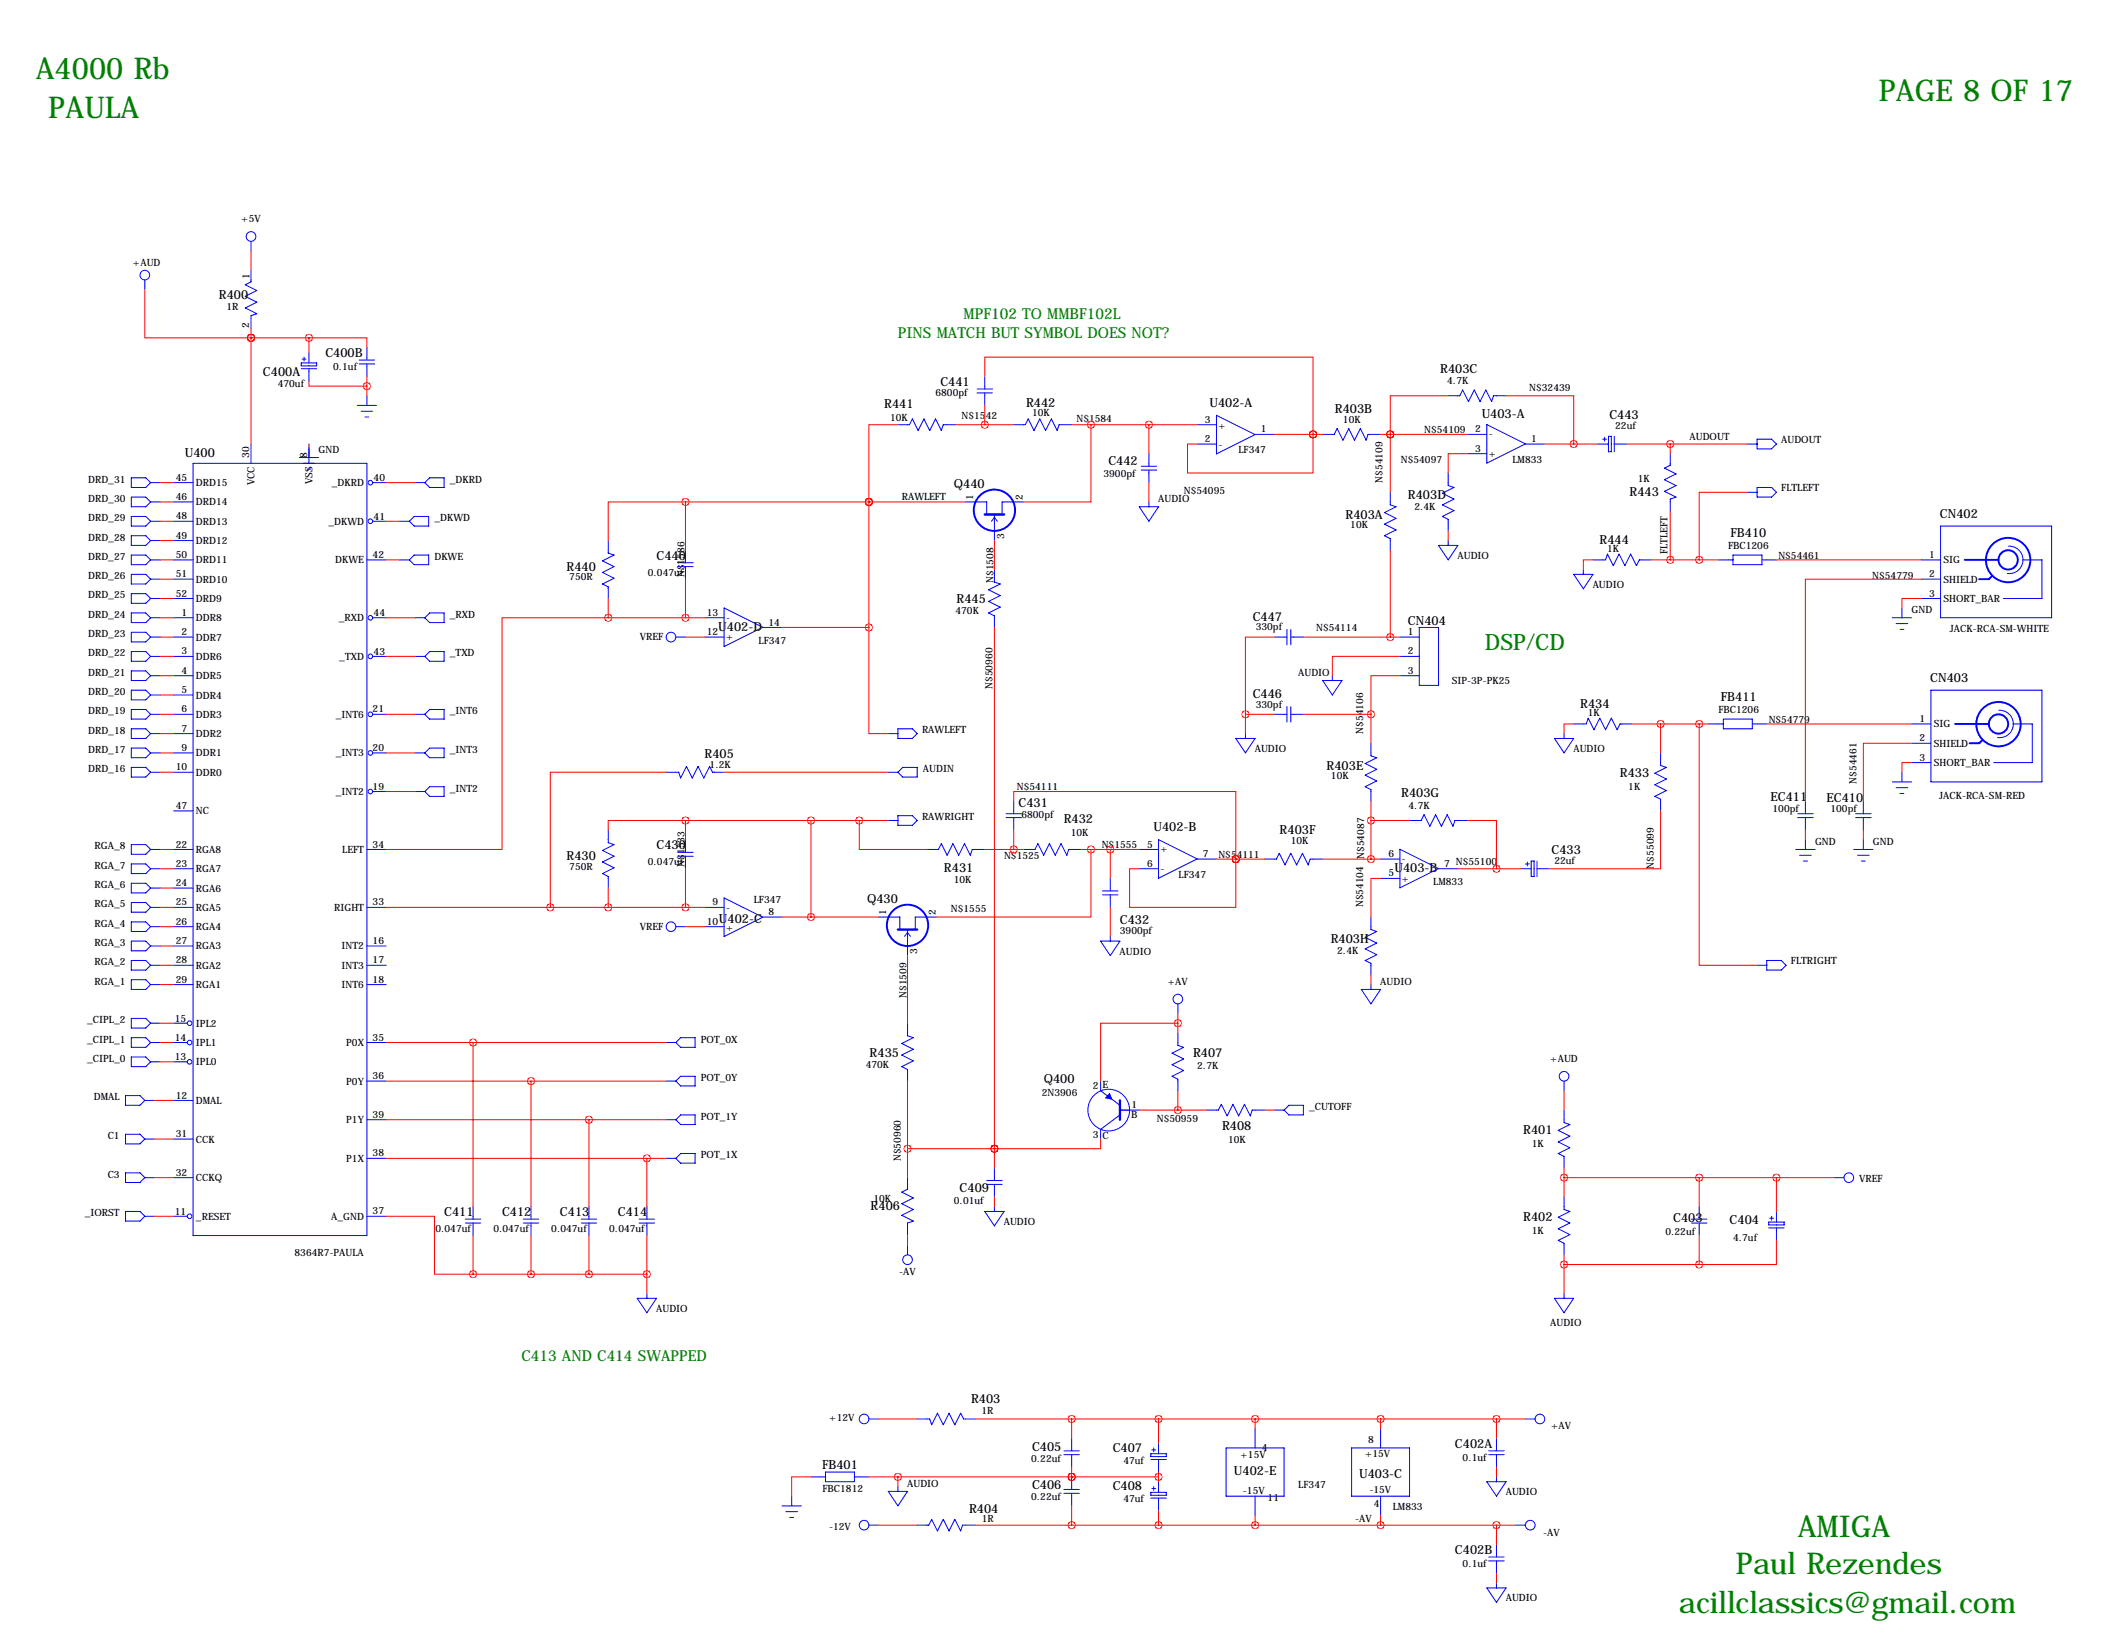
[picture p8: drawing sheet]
<svg xmlns="http://www.w3.org/2000/svg" width="559mm" height="432mm" viewBox="0 0 559 432" stroke-linecap="round" stroke-linejoin="round" font-family="sans-serif">
<g fill="none" stroke="#00f" stroke-width=".26">
<path d="M38.1 73.7v2.5M66 63.5v2.5M66 71.1v3.1l-1.5 .7 3.1 1.6-3.1 1.5 3.1 1.5-3.1 1.5 3.1 1.6-1.6 .5v3.3M79.2 97h4.1M79.2 95.5h4.1v.8h-4.1zM79.5 94.5h1M80 94v1M81.3 92.7v2.8M81.3 97v3.3M94.5 94.7h4.1M94.5 95.8h4.1M96.5 91.4v3.3"/>
<path d="M96.5 95.8v3.3M259.1 99.1v3.3M66 116.8v5.1M81.3 116.8v5.1M94 106.7h5.1M95 108.2h3M96 109.7h1M96.5 104.1v2.6M236.2 111.8h3.1l.7-1.6 1.6 3.1 1.5-3.1 1.5 3.1 1.5-3.1 1.5 3.1 .6-1.5h3.3M257 102.4h4.1M257 103.4h4.1M259.1 103.4v3.3"/>
<path d="M266.7 111.8h3l.8-1.6 1.5 3.1 1.6-3.1 1.5 3.1 1.5-3.1 1.5 3.1 .5-1.5h3.3M302.3 119.4v3.3M315 116.8h5M315 111.8h5M320 109.3l10.2 5.1-10.2 5zM330.2 114.3h5.1M348 114.3h3l.8-1.5 1.5 3 1.5-3 1.6 3 1.5-3 1.5 3 .5-1.5h3.3M381 104.1h3l.8-1.5 1.5 3.1 1.6-3.1 1.5 3.1 1.5-3.1 1.5 3.1 .5-1.6h3.3M386.1 114.3h5.1M386.1 119.4h5.1M391.2 111.7l10.1 5.1-10.1 5.1zM401.3 116.8h5.1"/>
<path d="M420.4 116.8h2.8M421.6 115.6h1.1M422.1 115.1v1M423.2 114.8h.7v4.1h-.7zM424.7 116.8h3.3M424.7 114.8v4.1M439.4 119.4v3l-1.5 .8 3 1.5-3 1.5 3 1.6-3 1.5 3 1.5-1.5 .5v3.3M459.7 116.8h2.6M462.3 115.6h3.8l1.3 1.2-1.3 1.3h-3.8zM34.5 135.9h3.9l1.2 1.3-1.2 1.2h-3.9zM34.5 125.7h3.9l1.2 1.3-1.2 1.3h-3.9zM34.5 130.8h3.9l1.2 1.3-1.2 1.2h-3.9z"/>
<path d="M39.6 127h2.6M39.6 137.2h2.6M39.6 132.1h2.6M45.7 127h5.1M45.7 137.2h5.1M45.7 132.1h5.1M50.8 121.9h45.7v203.2h-45.7zM78.7 120.4h5.1M80.8 123.4h1M98 127h3.6M98 137.2h3.6M105.2 137.2h2.5"/>
<path d="M107.7 137.2l1.3-1.3h3.8v2.5h-3.8zM109.2 127h2.6M111.8 127l1.2-1.3h3.8v2.6h-3.8zM254 132.1h5.6v3.3M260.9 137.2l.7-1.1 .8 1.1M261.6 135.4v6.8M269.2 132.1h-5.5v3.3M299.7 133.3h5.1l-2.5 3.9zM300.2 122.7h4.1M300.2 123.7h4.1M302.3 123.7v3.3M302.3 132.1v1.2"/>
<path d="M365.8 129.5v3.3l1.5 .5-3.1 1.6 3.1 1.5-3.1 1.5 3.1 1.5-3.1 1.6 1.6 .7v3.1M381 124.5v3.3l1.5 .5-3 1.5 3 1.5-3 1.5 3 1.6-3 1.5 1.5 .8v3M459.7 129.5h2.6M462.3 128.3h3.8l1.3 1.2-1.3 1.3h-3.8zM510.5 138.4h29.3v24.2h-29.3zM34.5 146h3.9l1.2 1.3-1.2 1.3h-3.9zM34.5 151.1h3.9l1.2 1.3-1.2 1.3h-3.9zM34.5 141h3.9l1.2 1.2-1.2 1.3h-3.9zM34.5 156.2h3.9l1.2 1.3-1.2 1.3h-3.9zM39.6 147.3h2.6M39.6 142.2h2.6M39.6 152.4h2.6"/>
<path d="M39.6 157.5h2.6M45.7 147.3h5.1M45.7 142.2h5.1M45.7 152.4h5.1M45.7 157.5h5.1M96.5 147.3h5.1M105.2 147.3h2.5M107.7 147.3l1.3-1.3h3.8v2.6h-3.8zM160 142.2v3.3l1.5 .5-3 1.6 3 1.5-3 1.5 3 1.5-3 1.6 1.5 .7v3.1M178.3 148.1h4.1M178.3 149.1h4.1M180.3 144.8v3.3"/>
<path d="M180.3 149.1v3.3M190.5 160l10.2 5-10.2 5.1zM261.6 149.9v3.3l1.5 .5-3 1.5 3 1.5-3 1.5 3 1.6-3 1.5 1.5 .8v3M378.5 143.5h5l-2.5 3.8zM381 142.2v1.3M414 151.1h5.1l-2.5 3.8zM416.6 149.9v1.2M419.1 147.3h3.3l.5-1.5 1.5 3 1.6-3 1.5 3 1.5-3 1.5 3 .8-1.5h3M452.1 147.3h3.8M455.9 146h7.6v2.6h-7.6zM463.5 147.3h3.9M505.5 147.3h5"/>
<path d="M505.5 152.4h5M505.5 157.5h5M528.4 143.7a3.6 3.6 0 0 1 3.8 3.8 3.6 3.6 0 0 1-4.1 3.4M532.1 147.3h5.1v10.2h-10.2M34.5 161.3h3.9l1.2 1.3-1.2 1.2h-3.9zM34.5 171.4h3.9l1.2 1.3-1.2 1.3h-3.9zM34.5 166.4h3.9l1.2 1.2-1.2 1.3h-3.9zM34.5 176.5h3.9l1.2 1.3-1.2 1.3h-3.9zM39.6 162.6h2.6M39.6 167.6h2.6M39.6 172.7h2.6M39.6 177.8h2.6"/>
<path d="M45.7 162.6h5.1M45.7 167.6h5.1M45.7 172.7h5.1M45.7 177.8h5.1M98 162.6h3.6M98 172.7h3.6M109.2 162.6h2.6M109.2 172.7h2.6M111.8 162.6l1.2-1.3h3.8v2.5h-3.8zM111.8 172.7l1.2-1.3h3.8v2.6h-3.8zM177.8 167.6h2.5M185.4 162.6h5.1"/>
<path d="M185.4 167.6h5.1M200.7 165.1h5M335.3 167.6h3.3M338.6 165.6v4.1M339.6 167.6h3.3M339.6 165.6v4.1M348 179.1h5.1l-2.6 3.8zM350.5 177.8v1.3M368.3 167.6h5.1M368.3 172.7h5.1M368.3 177.8h5.1M373.4 165.1h5.1v15.2h-5.1z"/>
<path d="M497.8 162.6h5.1M498.9 164.1h3M499.9 165.6h1M500.4 160v2.6M34.5 186.7h3.9l1.2 1.3-1.2 1.2h-3.9zM34.5 191.8h3.9l1.2 1.2-1.2 1.3h-3.9zM34.5 181.6h3.9l1.2 1.3-1.2 1.2h-3.9zM34.5 196.8h3.9l1.2 1.3-1.2 1.3h-3.9zM39.6 182.9h2.6M39.6 188h2.6M39.6 193h2.6M39.6 198.1h2.6"/>
<path d="M45.7 182.9h5.1M45.7 188h5.1M45.7 193h5.1M45.7 198.1h5.1M98 188h3.6M98 198.1h3.6M109.2 188h2.6M109.2 198.1h2.6M111.8 188l1.2-1.3h3.8v2.5h-3.8zM111.8 198.1l1.2-1.3h3.8v2.6h-3.8zM233.7 193h2.5M236.2 191.8h3.8l1.3 1.2-1.3 1.3h-3.8z"/>
<path d="M325.1 194.3h5.1l-2.5 3.8zM327.7 193v1.3M335.3 188h3.3M338.6 185.9v4.1M339.6 188h3.3M339.6 185.9v4.1M360.7 195.6v3.3l1.5 .5-3 1.5 3 1.5-3 1.6 3 1.5-3 1.5 1.5 .8v3M408.9 194.3h5.1l-2.5 3.8zM411.5 193v1.3M414 190.5h3.3l.5-1.5 1.6 3 1.5-3 1.5 3 1.5-3 1.5 3 .8-1.5h3.1M436.9 198.1v3.3l1.5 .5-3 1.6 3 1.5-3 1.5 3 1.5-3 1.5 1.5 .8v3.1M449.6 190.5h3.8"/>
<path d="M453.4 189.2h7.6v2.6h-7.6zM461 190.5h3.8M502.9 190.5h5.1M502.9 195.6h5.1M508 181.6h29.2v24.1h-29.2zM525.8 186.9a3.6 3.6 0 0 1 3.9 3.8 3.6 3.6 0 0 1-4.2 3.4M529.6 190.5h5.1v10.2h-10.2M34.5 201.9h3.9l1.2 1.3-1.2 1.3h-3.9zM39.6 203.2h2.6M45.7 203.2h5.1M45.7 213.4h5.1M98 208.3h3.6"/>
<path d="M109.2 208.3h2.6M113 207h3.8v2.5h-3.8l-1.2-1.2zM160 218.4v3.3l1.5 .5-3 1.6 3 1.5-3 1.5 3 1.5-3 1.6 1.5 .7v3.1M175.3 203.2h3.3l.5 1.5 1.5-3 1.5 3 1.5-3 1.6 3 1.5-3 .8 1.5h3M233.7 203.2h2.5M233.7 215.9h2.5M236.2 203.2l1.3-1.3h3.8v2.6h-3.8zM236.2 214.6h3.8l1.3 1.3-1.3 1.3h-3.8zM264.7 214.1h4M264.7 215.1h4M266.7 210.8v3.3M266.7 215.1v3.3"/>
<path d="M370.8 215.9h3.1l.7-1.5 1.6 3 1.5-3 1.5 3 1.5-3 1.6 3 .5-1.5h3.3M472.9 214.1h4.1M472.9 215.1h4.1M475 210.8v3.3M475 215.1v3.3M488.2 214.1h4.1M488.2 215.1h4.1M490.2 210.8v3.3M490.2 215.1v3.3M497.8 205.7h5.1M498.9 207.3h3M499.9 208.8h1"/>
<path d="M500.4 203.2v2.5M502.9 200.7h5.1M34.5 227.3h3.9l1.2 1.3-1.2 1.3h-3.9zM34.5 222.2h3.9l1.2 1.3-1.2 1.3h-3.9zM34.5 232.4h3.9l1.2 1.3-1.2 1.2h-3.9zM34.5 237.5h3.9l1.2 1.3-1.2 1.2h-3.9zM39.6 223.5h2.6M39.6 228.6h2.6M39.6 233.7h2.6M39.6 238.8h2.6M45.7 223.5h5.1M45.7 228.6h5.1"/>
<path d="M45.7 233.7h5.1M45.7 238.8h5.1M96.5 223.5h5.1M96.5 238.8h5.1M178.3 224.3h4.1M178.3 225.3h4.1M180.3 221v3.3M180.3 225.3v3.3M185.4 238.8h5.1M190.5 236.3l10.2 5.1-10.2 5zM243.8 223.5h3.1l.7-1.5 1.6 3 1.5-3 1.5 3 1.5-3 1.6 3 .5-1.5h3.3M269.2 223.5h3.1l.7-1.5 1.6 3 1.5-3 1.5 3 1.5-3 1.6 3 .5-1.5h3.3"/>
<path d="M290.1 234.4h4M290.1 235.5h4M292.1 231.1v3.3M292.1 235.5v3.3M299.7 223.5h5.1M299.7 228.6h5.1M304.8 220.9l10.2 5.1-10.2 5.1zM315 226.1h5M332.7 226.1h3.1l.7-1.6 1.6 3.1 1.5-3.1 1.5 3.1 1.5-3.1 1.6 3.1 .5-1.5h3.3M363.2 226.1h5.1M363.2 231.1h5.1M368.3 223.5l10.2 5-10.2 5.1z"/>
<path d="M378.5 228.6h5M400 228.6h2.8M401.3 227.3h1M401.8 226.8v1M402.8 226.6h.8v4h-.8zM404.4 228.6h3.3M404.4 226.6v4M472.4 223.5h5.1M473.5 225h3M474.5 226.6h1M475 221v2.5M487.7 223.5h5.1"/>
<path d="M488.7 225h3M489.7 226.6h1M490.2 221v2.5M34.5 247.6h3.9l1.2 1.3-1.2 1.3h-3.9zM34.5 252.7h3.9l1.2 1.3-1.2 1.3h-3.9zM34.5 242.6h3.9l1.2 1.2-1.2 1.3h-3.9zM34.5 257.8h3.9l1.2 1.3-1.2 1.2h-3.9zM39.6 248.9h2.6M39.6 254h2.6M39.6 259.1h2.6M39.6 243.8h2.6M45.7 248.9h5.1"/>
<path d="M45.7 254h5.1M45.7 259.1h5.1M45.7 243.8h5.1M96.5 248.9h5.1M96.5 254h5.1M96.5 259.1h5.1M177.8 243.8h2.5M185.4 243.8h5.1M200.7 241.3h5M231.1 241.3h5.6v3.3M238 246.4l.8-1 .7 1M238.8 244.6v6.9"/>
<path d="M246.4 241.3h-5.6v3.3M289.6 247.6h5l-2.5 3.9zM292.1 246.4v1.2M360.7 241.3v3.3l1.5 .5-3 1.5 3 1.6-3 1.5 3 1.5-3 1.5 1.5 .8v3M360.7 259.1v1.2M462.3 254h2.5M464.8 252.7h3.8l1.3 1.3-1.3 1.3h-3.8zM34.5 273h3.9l1.2 1.3-1.2 1.3h-3.9zM34.5 268h3.9l1.2 1.2-1.2 1.3h-3.9zM34.5 278.1h3.9l1.2 1.3-1.2 1.3h-3.9zM39.6 279.4h2.6M39.6 274.3h2.6"/>
<path d="M39.6 269.2h2.6M45.7 279.4h3.6M45.7 274.3h3.6M45.7 269.2h3.6M96.5 274.3h5.1M175.3 274.3h2.5M179.1 273h3.8v2.6h-3.8l-1.3-1.3zM238.8 269.2v3.3l1.5 .5-3.1 1.6 3.1 1.5-3.1 1.5 3.1 1.5-3.1 1.6 1.6 .7v3.1M309.9 264.2v2.5M309.9 271.8v3.3l1.5 .5-3 1.5 3 1.5-3 1.6 3 1.5-3 1.5 1.5 .8v3M358.1 260.3h5.1l-2.5 3.9zM33 288.3h3.8l1.3 1.3-1.3 1.2h-3.8z"/>
<path d="M33 298.4h3.8l1.3 1.3-1.3 1.3h-3.8zM38.1 289.6h2.5M38.1 299.7h2.5M45.7 289.6h5.1M45.7 299.7h5.1M96.5 284.5h5.1M96.5 294.6h5.1M175.3 284.5h2.5M175.3 294.6h2.5M177.8 284.5l1.3-1.3h3.8v2.6h-3.8zM177.8 294.6l1.3-1.2h3.8v2.5h-3.8zM289.6 284.5v2.5l5 3.8"/>
<path d="M294.6 292.1h5.1M294.6 293.4l-5 3.8v2.5M317.5 292.1h3l.8-1.5 1.5 3 1.6-3 1.5 3 1.5-3 1.5 3 .5-1.5h3.3M335.3 292.1h2.5M337.8 292.1l1.3-1.3h3.8v2.6h-3.8zM411.5 284.5v2.5M411.5 292.1v3.3l1.5 .5-3 1.5 3 1.6-3 1.5 3 1.5-3 1.5 1.5 .8v3M33 318.8h3.8l1.3 1.2-1.3 1.3h-3.8zM33 308.6h3.8l1.3 1.3-1.3 1.2h-3.8zM38.1 309.9h2.5M45.7 309.9h5.1M96.5 304.8h5.1"/>
<path d="M124.5 317.5v3.3M139.7 317.5v3.3M154.9 317.5v3.3M170.2 317.5v3.3M175.3 304.8h2.5M177.8 304.8l1.3-1.3h3.8v2.6h-3.8zM238.8 309.9v3l-1.6 .8 3.1 1.5-3.1 1.5 3.1 1.6-3.1 1.5 3.1 1.5-1.5 .5v3.3M259.1 318.8h5.1l-2.6 3.8zM259.6 311.7h4.1M259.6 310.6h4.1M261.6 307.3v3.3M261.6 311.7v3.3"/>
<path d="M261.6 317.5v1.3M411.5 315v3.3l1.5 .5-3 1.5 3 1.5-3 1.5 3 1.6-3 1.5 1.5 .8v3M447 317.5v3.3M467.4 318.8v2.8M482.6 309.9h2.5M38.1 320h2.5M45.7 320h3.6M96.5 320h5.1M122.4 320.8h4.1M122.4 321.8h4.1M124.5 321.8v3.3M137.7 320.8h4"/>
<path d="M137.7 321.8h4M139.7 321.8v3.3M152.9 320.8h4.1M152.9 321.8h4.1M154.9 321.8v3.3M168.1 320.8h4.1M168.1 321.8h4.1M170.2 321.8v3.3M238.8 327.7v2.5M445 320.8h4.1M445 321.8h4.1M447 321.8v3.3"/>
<path d="M465.3 323.1h4.1M465.3 321.6h4.1v.7h-4.1zM465.6 320.5h1M466.1 320v1.1M467.4 323.1v3.3M167.6 341.6h5.1l-2.5 3.8zM170.2 340.4v1.2M408.9 341.6h5.1l-2.5 3.8zM411.5 340.4v1.2M228.6 373.4h2.5M241.3 373.4h3.3l.5 1.5 1.5-3 1.6 3 1.5-3 1.5 3 1.5-3 .8 1.5h3M281.9 378.5v3.3"/>
<path d="M304.8 379.7v2.8M330.2 375.9v5.1M363.2 375.9v5.1M393.7 378.5v3.3M401.3 373.4h2.6M205.7 396.2h5.1M206.8 397.8h3M207.8 399.3h1M208.3 393.7v2.5M213.4 388.6h3.8M217.2 387.3h7.6v2.6h-7.6zM224.8 388.6h3.8"/>
<path d="M233.7 392.4h5.1l-2.6 3.8zM236.2 391.2v1.2M279.9 391.9h4.1M279.9 392.9h4.1M279.9 381.8h4.1M279.9 382.8h4.1M281.9 382.8v3.3M281.9 388.6v3.3M281.9 392.9v3.3M302.8 384h4M302.8 382.5h4v.8h-4zM302.8 392.7h4v.7h-4z"/>
<path d="M302.8 394.2h4M303 381.5h1M303 391.7h1M303.5 381v1M303.5 391.2v1M304.8 384v3.3M304.8 389.9v2.8M304.8 394.2v3.3M322.6 381h15.2v12.7h-15.2zM330.2 393.7v5.1M355.6 381h15.2v12.7h-15.2zM363.2 393.7v5.1"/>
<path d="M391.2 389.9h5l-2.5 3.8zM391.7 381.8h4M391.7 382.8h4M393.7 382.8v3.3M393.7 388.6v1.3M228.6 401.3h2.5M241.3 401.3h3l.8-1.5 1.5 3 1.6-3 1.5 3 1.5-3 1.5 3 .5-1.5h3.3M391.2 417.8h5l-2.5 3.8zM391.7 409.7h4M391.7 410.7h4M393.7 406.4v3.3M393.7 410.7v3.3"/>
<path d="M393.7 416.6v1.2M398.8 401.3h2.5"/>
<circle cx="38.1" cy="72.4" r="1.27"/>
<circle cx="66" cy="62.2" r="1.27"/>
<circle cx="97.4" cy="127" r=".61"/>
<circle cx="97.4" cy="137.2" r=".61"/>
<circle cx="97.4" cy="172.7" r=".61"/>
<circle cx="97.4" cy="162.6" r=".61"/>
<circle cx="176.5" cy="167.6" r="1.27"/>
<circle cx="97.4" cy="188" r=".61"/>
<circle cx="97.4" cy="198.1" r=".61"/>
<circle cx="97.4" cy="208.3" r=".61"/>
<circle cx="176.5" cy="243.8" r="1.27"/>
<circle cx="49.9" cy="269.2" r=".61"/>
<circle cx="49.9" cy="279.4" r=".61"/>
<circle cx="49.9" cy="274.3" r=".61"/>
<circle cx="309.9" cy="262.9" r="1.27"/>
<circle cx="291.7" cy="292.1" r="5.5"/>
<circle cx="411.5" cy="283.2" r="1.27"/>
<circle cx="486.4" cy="309.9" r="1.27"/>
<circle cx="49.9" cy="320" r=".61"/>
<circle cx="238.8" cy="331.5" r="1.27"/>
<circle cx="227.3" cy="373.4" r="1.27"/>
<circle cx="405.1" cy="373.4" r="1.27"/>
<circle cx="227.3" cy="401.3" r="1.27"/>
<circle cx="402.6" cy="401.3" r="1.27"/>
</g>
<g fill="none" stroke="#00f" stroke-width=".51">
<path d="M516.9 147.3h8.9M524 151.6l-.8 .8h-2.5M514.3 190.5h8.9M521.5 194.8l-.8 .8h-2.5"/>
<circle cx="261.6" cy="134.3" r="5.4"/>
<circle cx="528.3" cy="147.4" r="5.8"/>
<circle cx="528.3" cy="147.3" r="2.54"/>
<circle cx="525.8" cy="190.6" r="5.8"/>
<circle cx="525.8" cy="190.5" r="2.54"/>
<circle cx="238.8" cy="243.5" r="5.4"/>
</g>
<path d="M259.1 135.4h5.1M236.2 244.6h5.1M294.6 289.6v5" fill="none" stroke="#00f" stroke-width=".63"/>
<path d="M291.9 287.8l.6 1.4-1.6-.3z" fill="#00f" stroke="#00f" stroke-width=".26"/>
<g fill="none" stroke="#f00" stroke-width=".26">
<path d="M38.1 76.2v12.7h27.9M66 66v5.1M66 88.9h.1M66 86.4v30.4M66 88.9h15.3M81.3 88.9h15.2v2.5M81.3 88.9v3.8M96.5 99.1v5M259.1 99.1v-5.1h86.3v20.3M81.3 100.3v1.3h15.2M81.3 116.8v1.1M236.2 111.8h-7.6v20.3"/>
<path d="M251.5 111.8h15.2M259.1 106.7v5.1M281.9 111.8h33.1M287 111.8v20.3h-17.8M302.3 111.8v7.6M335.3 114.3h12.7M345.4 114.3v10.2h-33v-7.7h2.6M345.4 114.3h.1M363.2 114.3h22.9M365.8 114.3h.1M365.8 114.3v15.2M381 104.1h-15.2v10.2"/>
<path d="M386.1 119.4h-5.1v5.1M396.2 104.1h17.8v12.7M406.4 116.8h14M428 116.8h31.7M439.4 116.8v2.6M42.2 127h3.5M42.2 132.1h3.5M42.2 137.2h3.5M101.6 127h7.6M101.6 137.2h3.6M180.3 132.1h-20.3v10.1M180.3 132.1v12.7"/>
<path d="M180.3 132.1h73.7M228.6 132.1h.1M228.6 132.1v33M302.3 127v5.1M381 139.7v2.5M439.4 134.6v12.7M459.7 129.5h-12.7v17.8M42.2 147.3h3.5M42.2 157.5h3.5M42.2 152.4h3.5M42.2 142.2h3.5M101.6 147.3h3.6"/>
<path d="M160 157.5v5.1M180.3 152.4v10.2M261.6 142.2v7.7M365.8 144.8v22.8M419.1 147.3h-2.5v2.6M434.3 147.3h17.8M467.4 147.3h38.1M505.5 157.5h-5.1v2.5M505.5 152.4h-30.5v58.4M42.2 162.6h3.5M42.2 172.7h3.5M42.2 167.6h3.5"/>
<path d="M42.2 177.8h3.5M101.6 162.6h7.6M101.6 172.7h7.6M160 162.6h-27.9v60.9h-30.5M160 162.6h25.4M180.3 167.6h5.1M205.7 165.1h22.9M228.6 165.1v27.9h5.1M261.6 165.1v142.2M335.3 167.6h-7.6v20.4M342.9 167.6h25.4M368.3 172.7h-17.8v5.1"/>
<path d="M368.3 177.8h-7.6v10.2M42.2 198.1h3.5M42.2 188h3.5M42.2 193h3.5M42.2 182.9h3.5M101.6 198.1h7.6M101.6 188h7.6M327.7 188h7.6M327.7 188v5M342.9 188h17.8M360.7 188v7.6M414 190.5h-2.5v2.5"/>
<path d="M429.3 190.5h20.3M436.9 190.5v7.6M447 190.5v63.5h15.3M464.8 190.5h38.1M502.9 195.6h-12.7v15.2M42.2 203.2h3.5M101.6 208.3h7.6M175.3 203.2h-30.5v35.6M180.3 215.9h-20.3v2.5M180.3 215.9v5.1M180.3 215.9h53.4M190.5 203.2h43.2"/>
<path d="M213.4 215.9v25.4M226.1 215.9v7.6h17.7M266.7 210.8v-2.5h58.4v17.8M266.7 218.4v5.1M360.7 210.8v15.3M360.7 215.9h10.1M386.1 215.9h7.6v12.7M436.9 213.4v15.2h-29.2M475 218.4v2.6M490.2 218.4v2.6M502.9 200.7h-2.5v2.5M42.2 238.8h3.5"/>
<path d="M42.2 223.5h3.5M42.2 228.6h3.5M42.2 233.7h3.5M101.6 238.8h83.8M160 233.7v5.1M180.3 228.6v10.2M259.1 223.5h10.1M284.5 223.5h15.2M287 223.5v17.8h-40.6M292.1 223.5v7.6M292.1 238.8v7.6M320 226.1h12.7"/>
<path d="M325.1 226.1v12.7h-27.9v-10.2h2.5M325.1 226.1h.1M348 226.1h15.2M363.2 231.1h-2.5v10.2M383.5 228.6h16.5M42.2 243.8h3.5M42.2 259.1h3.5M42.2 254h3.5M42.2 248.9h3.5M180.3 243.8h5.1M205.7 241.3h25.4M238.8 251.5v17.7"/>
<path d="M360.7 256.5v2.6M42.2 274.3h3.5M42.2 279.4h3.5M42.2 269.2h3.5M101.6 274.3h73.7M124.5 274.3v43.2M309.9 269.2h-20.3v15.3M309.9 266.7v5.1M40.6 299.7h5.1M40.6 289.6h5.1M101.6 284.5h73.7M101.6 294.6h73.7"/>
<path d="M139.7 284.5v33M154.9 294.6v22.9M238.8 284.5v25.4M289.6 299.7v2.6h-28M299.7 292.1h17.8M309.9 287v5.1M332.7 292.1h2.6M411.5 287v5.1M40.6 309.9h5.1M101.6 304.8h73.7M170.2 304.8v12.7M238.8 302.3h22.8"/>
<path d="M261.6 302.3h.1M261.6 315v2.5M411.5 309.9h71.1M411.5 307.3v7.7M447 309.9v7.6M467.4 309.9v8.9M40.6 320h5.1M101.6 320h12.7v15.3h10.2M124.5 325.1v10.2M124.5 335.3h45.7M139.7 325.1v10.2M154.9 325.1v10.2"/>
<path d="M170.2 325.1v15.3M238.8 325.1v2.6M411.5 330.2v10.2M411.5 332.7h35.5M447 325.1v7.6M467.4 326.4v6.3h-20.4M231.1 373.4h10.2M256.5 373.4h144.8M281.9 373.4v5.1M304.8 373.4v6.3M330.2 373.4v2.5M363.2 373.4v2.5"/>
<path d="M393.7 373.4v5.1M213.4 388.6h-5.1v5.1M228.6 388.6h76.2M236.2 388.6v2.6M281.9 388.6h.1M281.9 386.1v2.5M281.9 396.2v5.1M304.8 387.3v2.6M304.8 397.5v3.8M330.2 398.8v2.5M363.2 398.8v2.5M393.7 386.1v2.5"/>
<path d="M231.1 401.3h10.2M256.5 401.3h142.3M393.7 401.3v5.1M393.7 414v2.6"/>
</g>
<path d="M66 88.9a.07 .07 0 0 0 .1 0 .07 .07 0 0 0-.1 0zM81.2 88.9a.07 .07 0 0 0 .1 0 .07 .07 0 0 0-.1 0zM96.5 101.6a.07 .07 0 0 0 .1 0 .07 .07 0 0 0-.1 0zM66 88.9a.07 .07 0 0 0 .1 0 .07 .07 0 0 0-.1 0zM124.4 274.3a.07 .07 0 0 0 .1 0 .07 .07 0 0 0-.1 0zM139.6 284.5a.1 .1 0 0 0 .2 0 .1 .1 0 0 0-.2 0zM154.9 335.3a.07 .07 0 0 0 .1 0 .07 .07 0 0 0-.1 0zM139.6 335.3a.1 .1 0 0 0 .2 0 .1 .1 0 0 0-.2 0zM124.4 335.3a.07 .07 0 0 0 .1 0 .07 .07 0 0 0-.1 0zM180.3 215.9a.07 .07 0 0 0 .1 0 .07 .07 0 0 0-.1 0zM144.7 238.8a.07 .07 0 0 0 .1 0 .07 .07 0 0 0-.1 0zM160 238.8a.07 .07 0 0 0 .1 0 .07 .07 0 0 0-.1 0zM180.3 238.8a.07 .07 0 0 0 .1 0 .07 .07 0 0 0-.1 0zM160 162.6a.07 .07 0 0 0 .1 0 .07 .07 0 0 0-.1 0zM180.3 162.6a.07 .07 0 0 0 .1 0 .07 .07 0 0 0-.1 0zM180.3 132.1a.07 .07 0 0 0 .1 0 .07 .07 0 0 0-.1 0zM304.7 373.4a.1 .1 0 0 0 .2 0 .1 .1 0 0 0-.2 0zM304.7 401.3a.1 .1 0 0 0 .2 0 .1 .1 0 0 0-.2 0zM281.9 401.3a.07 .07 0 0 0 .1 0 .07 .07 0 0 0-.1 0zM304.7 388.6a.1 .1 0 0 0 .2 0 .1 .1 0 0 0-.2 0zM281.9 388.6a.07 .07 0 0 0 .1 0 .07 .07 0 0 0-.1 0zM281.9 388.6a.07 .07 0 0 0 .1 0 .07 .07 0 0 0-.1 0zM236.2 388.6a.07 .07 0 0 0 .1 0 .07 .07 0 0 0-.1 0zM330.1 401.3a.1 .1 0 0 0 .2 0 .1 .1 0 0 0-.2 0zM213.3 215.9a.07 .07 0 0 0 .1 0 .07 .07 0 0 0-.1 0zM213.3 241.3a.07 .07 0 0 0 .1 0 .07 .07 0 0 0-.1 0zM228.5 165.1a.1 .1 0 0 0 .2 0 .1 .1 0 0 0-.2 0zM345.4 114.3a.07 .07 0 0 0 .1 0 .07 .07 0 0 0-.1 0zM447 147.3a.07 .07 0 0 0 .1 0 .07 .07 0 0 0-.1 0zM436.8 190.5a.07 .07 0 0 0 .1 0 .07 .07 0 0 0-.1 0zM447 190.5a.07 .07 0 0 0 .1 0 .07 .07 0 0 0-.1 0zM330.1 373.4a.1 .1 0 0 0 .2 0 .1 .1 0 0 0-.2 0zM363.2 373.4a.07 .07 0 0 0 .1 0 .07 .07 0 0 0-.1 0zM393.6 401.3a.1 .1 0 0 0 .2 0 .1 .1 0 0 0-.2 0zM393.6 373.4a.1 .1 0 0 0 .2 0 .1 .1 0 0 0-.2 0zM411.4 309.9a.07 .07 0 0 0 .1 0 .07 .07 0 0 0-.1 0zM447 309.9a.07 .07 0 0 0 .1 0 .07 .07 0 0 0-.1 0zM467.3 309.9a.07 .07 0 0 0 .1 0 .07 .07 0 0 0-.1 0zM411.4 332.7a.07 .07 0 0 0 .1 0 .07 .07 0 0 0-.1 0zM447 332.7a.07 .07 0 0 0 .1 0 .07 .07 0 0 0-.1 0zM170.1 304.8a.07 .07 0 0 0 .1 0 .07 .07 0 0 0-.1 0zM154.9 294.6a.07 .07 0 0 0 .1 0 .07 .07 0 0 0-.1 0zM170.1 335.3a.07 .07 0 0 0 .1 0 .07 .07 0 0 0-.1 0zM302.2 111.8a.07 .07 0 0 0 .1 0 .07 .07 0 0 0-.1 0zM259 111.8a.07 .07 0 0 0 .1 0 .07 .07 0 0 0-.1 0zM228.5 132.1a.1 .1 0 0 0 .2 0 .1 .1 0 0 0-.2 0zM287 111.8a.07 .07 0 0 0 .1 0 .07 .07 0 0 0-.1 0zM228.5 132.1a.1 .1 0 0 0 .2 0 .1 .1 0 0 0-.2 0zM363.2 401.3a.07 .07 0 0 0 .1 0 .07 .07 0 0 0-.1 0zM281.9 373.4a.07 .07 0 0 0 .1 0 .07 .07 0 0 0-.1 0zM439.4 147.3a.07 .07 0 0 0 .1 0 .07 .07 0 0 0-.1 0zM439.4 116.8a.07 .07 0 0 0 .1 0 .07 .07 0 0 0-.1 0zM345.4 114.3a.07 .07 0 0 0 .1 0 .07 .07 0 0 0-.1 0zM414 116.8a.07 .07 0 0 0 .1 0 .07 .07 0 0 0-.1 0zM365.7 167.6a.07 .07 0 0 0 .1 0 .07 .07 0 0 0-.1 0zM360.6 226.1a.07 .07 0 0 0 .1 0 .07 .07 0 0 0-.1 0zM360.6 215.9a.07 .07 0 0 0 .1 0 .07 .07 0 0 0-.1 0zM393.6 228.6a.1 .1 0 0 0 .2 0 .1 .1 0 0 0-.2 0zM325.1 226.1a.07 .07 0 0 0 .1 0 .07 .07 0 0 0-.1 0zM266.6 223.5a.1 .1 0 0 0 .2 0 .1 .1 0 0 0-.2 0zM325.1 226.1a.07 .07 0 0 0 .1 0 .07 .07 0 0 0-.1 0zM292 223.5a.1 .1 0 0 0 .2 0 .1 .1 0 0 0-.2 0zM309.8 292.1a.07 .07 0 0 0 .1 0 .07 .07 0 0 0-.1 0zM309.8 269.2a.07 .07 0 0 0 .1 0 .07 .07 0 0 0-.1 0zM238.7 302.3a.07 .07 0 0 0 .1 0 .07 .07 0 0 0-.1 0zM226 215.9a.07 .07 0 0 0 .1 0 .07 .07 0 0 0-.1 0zM365.7 114.3a.07 .07 0 0 0 .1 0 .07 .07 0 0 0-.1 0zM365.7 114.3a.07 .07 0 0 0 .1 0 .07 .07 0 0 0-.1 0zM261.6 302.3a.07 .07 0 0 0 .1 0 .07 .07 0 0 0-.1 0zM261.6 302.3a.07 .07 0 0 0 .1 0 .07 .07 0 0 0-.1 0zM287 223.5a.07 .07 0 0 0 .1 0 .07 .07 0 0 0-.1 0zM360.6 188a.07 .07 0 0 0 .1 0 .07 .07 0 0 0-.1 0zM327.6 188a.07 .07 0 0 0 .1 0 .07 .07 0 0 0-.1 0z" fill="#f00" stroke="#f00" stroke-width="1.9"/>
<g font-size="7.9" fill="#008000">
<text x="9.4" y="20.8">A4000 Rb</text>
<text x="494.3" y="26.7">PAGE 8 OF 17</text>
<text x="12.7" y="31">PAULA</text>
<text x="472.9" y="404.4">AMIGA</text>
<text x="456.7" y="414.3">Paul Rezendes</text>
<text x="441.7" y="424.4">acillclassics@gmail.com</text>
</g>
<text font-size="5.9" fill="#008000" x="390.7" y="170.9">DSP/CD</text>
<g font-size="4" fill="#008000">
<text x="253.5" y="83.8">MPF102 TO MMBF102L</text>
<text x="236.2" y="88.9">PINS MATCH BUT SYMBOL DOES NOT?</text>
<text x="137.2" y="358.1">C413 AND C414 SWAPPED</text>
</g>
<g font-size="3.3">
<text x="57.6" y="78.7">R400</text>
<text x="85.6" y="94">C400B</text>
<text x="69.2" y="99">C400A</text>
<text x="247.4" y="101.6">C441</text>
<text x="378.9" y="98">R403C</text>
<text x="232.6" y="107.4">R441</text>
<text x="269.9" y="107.2">R442</text>
<text x="318.2" y="107.2">U402-A</text>
<text x="351.2" y="108.7">R403B</text>
<text x="389.8" y="110">U403-A</text>
<text x="423.4" y="110.2">C443</text>
<text x="48.6" y="120.1">U400</text>
<text x="291.6" y="122.4">C442</text>
<text x="251" y="128.3">Q440</text>
<text x="370.4" y="131.3">R403D</text>
<text x="428.7" y="130.6">R443</text>
<text x="354" y="136.7">R403A</text>
<text x="510.4" y="136.4">CN402</text>
<text x="420.8" y="143">R444</text>
<text x="455.3" y="141.2">FB410</text>
<text x="172.7" y="147.3">C440</text>
<text x="149" y="150.1">R440</text>
<text x="251.7" y="158.8">R445</text>
<text x="189" y="165.9">U402-D</text>
<text x="329.6" y="163.3">C447</text>
<text x="370.4" y="164.3">CN404</text>
<text x="507.8" y="179.6">CN403</text>
<text x="329.6" y="183.7">C446</text>
<text x="452.7" y="184.4">FB411</text>
<text x="415.7" y="186.2">R434</text>
<text x="185.4" y="199.4">R405</text>
<text x="349" y="202.7">R403E</text>
<text x="368.6" y="209.8">R403G</text>
<text x="426.2" y="204.5">R433</text>
<text x="268" y="212.3">C431</text>
<text x="465.8" y="210.8">EC411</text>
<text x="480.6" y="211.1">EC410</text>
<text x="279.8" y="216.7">R432</text>
<text x="303.5" y="218.7">U402-B</text>
<text x="336.7" y="219.5">R403F</text>
<text x="149" y="226.3">R430</text>
<text x="172.7" y="223.5">C430</text>
<text x="408.2" y="224.8">C433</text>
<text x="248.4" y="229.4">R431</text>
<text x="366.9" y="229.4">U403-B</text>
<text x="228.1" y="237.5">Q430</text>
<text x="189.2" y="242.8">U402-C</text>
<text x="294.6" y="243.1">C432</text>
<text x="350.1" y="248.2">R403H</text>
<text x="228.8" y="278.2">R435</text>
<text x="313.9" y="278.2">R407</text>
<text x="274.6" y="285">Q400</text>
<text x="321.5" y="297.4">R408</text>
<text x="400.8" y="298.5">R401</text>
<text x="252.5" y="313.7">C409</text>
<text x="116.8" y="320">C411</text>
<text x="132.1" y="320">C412</text>
<text x="147.3" y="320">C413</text>
<text x="162.6" y="320">C414</text>
<text x="229" y="318.5">R406</text>
<text x="400.8" y="321.3">R402</text>
<text x="440.2" y="321.6">C403</text>
<text x="455" y="322.1">C404</text>
<text x="255.5" y="369.1">R403</text>
<text x="271.5" y="381.8">C405</text>
<text x="292.7" y="382">C407</text>
<text x="382.8" y="381">C402A</text>
<text x="216.3" y="386.6">FB401</text>
<text x="324.6" y="388.1">U402-E</text>
<text x="357.6" y="388.9">U403-C</text>
<text x="271.5" y="391.9">C406</text>
<text x="292.7" y="392.2">C408</text>
<text x="255" y="398">R404</text>
<text x="382.8" y="408.9">C402B</text>
</g>
<g font-size="2.6">
<text x="63.5" y="58.4">+5V</text>
<text x="35" y="70.1">+AUD</text>
<text x="65.6" y="73.5" transform="rotate(-90 65.6 73.5)">1</text>
<text x="59.6" y="81.6">1R</text>
<text x="65.5" y="86.4" transform="rotate(-90 65.5 86.4)">2</text>
<text x="73.1" y="101.9">470uf</text>
<text x="87.6" y="97.3">0.1uf</text>
<text x="380.7" y="101.2">4.7K</text>
<text x="246.1" y="104.2">6800pf</text>
<text x="402.3" y="102.9">N$32439</text>
<text x="234.2" y="110.8">10K</text>
<text x="253" y="110.2">N$1542</text>
<text x="271.5" y="109.5">10K</text>
<text x="283.2" y="111">N$1584</text>
<text x="317" y="111.3">3</text>
<text x="320.5" y="112.8">+</text>
<text x="331.7" y="113.8">1</text>
<text x="353.3" y="111.3">10K</text>
<text x="388.1" y="113.8">2</text>
<text x="424.9" y="112.8">22uf</text>
<text x="83.8" y="119.1">GND</text>
<text x="317" y="116.3">2</text>
<text x="320.5" y="117.9">-</text>
<text x="325.8" y="119.1">LF347</text>
<text x="374.7" y="114">N$54109</text>
<text x="388.1" y="118.9">3</text>
<text x="391.7" y="115.1">-</text>
<text x="402.8" y="116.3">1</text>
<text x="444.5" y="115.8">AUDOUT</text>
<text x="468.6" y="116.6">AUDOUT</text>
<text x="65.5" y="120.4" transform="rotate(-90 65.5 120.4)">30</text>
<text x="80.8" y="120.4" transform="rotate(-90 80.8 120.4)">8</text>
<text x="290.3" y="125.5">3900pf</text>
<text x="368.6" y="121.9">N$54097</text>
<text x="391.7" y="120.2">+</text>
<text x="397.9" y="121.7">LM833</text>
<text x="23.2" y="127">DRD_31</text>
<text x="46.3" y="126.5">45</text>
<text x="46.3" y="131.6">46</text>
<text x="51.6" y="127.9">DRD15</text>
<text x="67" y="127.7" transform="rotate(-90 67 127.7)">VCC</text>
<text x="82.2" y="127.4" transform="rotate(-90 82.2 127.4)">VSS</text>
<text x="87.3" y="127.9">_DKRD</text>
<text x="98.3" y="126.6">40</text>
<text x="118.4" y="127">_DKRD</text>
<text x="237.2" y="131.6">RAWLEFT</text>
<text x="256" y="131.6" transform="rotate(-90 256 131.6)">1</text>
<text x="269.1" y="131.6" transform="rotate(-90 269.1 131.6)">2</text>
<text x="311.5" y="130.1">N$54095</text>
<text x="363.7" y="127" transform="rotate(-90 363.7 127)">N$54109</text>
<text x="430.9" y="126.8">1K</text>
<text x="468.6" y="129.3">FLTLEFT</text>
<text x="23.2" y="137.2">DRD_29</text>
<text x="23.2" y="132.1">DRD_30</text>
<text x="46.3" y="136.7">48</text>
<text x="51.6" y="133">DRD14</text>
<text x="98.3" y="136.8">41</text>
<text x="114.3" y="137.2">_DKWD</text>
<text x="304.7" y="132.1">AUDIO</text>
<text x="372.1" y="134.1">2.4K</text>
<text x="23.2" y="142.2">DRD_28</text>
<text x="46.3" y="141.7">49</text>
<text x="51.6" y="138.1">DRD13</text>
<text x="51.6" y="143.2">DRD12</text>
<text x="86.4" y="138.1">_DKWD</text>
<text x="264.2" y="141.7" transform="rotate(-90 264.2 141.7)">3</text>
<text x="355.2" y="138.9">10K</text>
<text x="23.2" y="147.3">DRD_27</text>
<text x="46.3" y="146.8">50</text>
<text x="51.6" y="148.2">DRD11</text>
<text x="88.2" y="148.2">DKWE</text>
<text x="98" y="146.8">42</text>
<text x="114.3" y="147.3">DKWE</text>
<text x="383.5" y="147.1">AUDIO</text>
<text x="422.8" y="145.3">1K</text>
<text x="438.7" y="145.8" transform="rotate(-90 438.7 145.8)">FLTLEFT</text>
<text x="454.6" y="144.5">FBC1206</text>
<text x="467.9" y="147.1">N$54461</text>
<text x="507.5" y="146.8">1</text>
<text x="511.3" y="148.2">SIG</text>
<text x="23.2" y="152.4">DRD_26</text>
<text x="46.3" y="151.9">51</text>
<text x="51.6" y="153.3">DRD10</text>
<text x="149.8" y="152.7">750R</text>
<text x="170.4" y="151.5">0.047uf</text>
<text x="180.1" y="151.9" transform="rotate(-90 180.1 151.9)">N$1586</text>
<text x="261.4" y="153.4" transform="rotate(-90 261.4 153.4)">N$1508</text>
<text x="419" y="154.7">AUDIO</text>
<text x="492.6" y="152.4">N$54779</text>
<text x="507.5" y="151.9">2</text>
<text x="511.3" y="153.3">SHIELD</text>
<text x="23.2" y="157.5">DRD_25</text>
<text x="46.3" y="157">52</text>
<text x="51.6" y="158.4">DRD9</text>
<text x="251.4" y="161.5">470K</text>
<text x="502.9" y="161.3">GND</text>
<text x="507.5" y="157">3</text>
<text x="511.3" y="158.4">SHORT_BAR</text>
<text x="23.2" y="167.6">DRD_23</text>
<text x="23.2" y="162.6">DRD_24</text>
<text x="47.8" y="162.1">1</text>
<text x="47.8" y="167.1">2</text>
<text x="51.6" y="163.5">DDR8</text>
<text x="89.1" y="163.5">_RXD</text>
<text x="98.3" y="162.2">44</text>
<text x="118.4" y="162.6">_RXD</text>
<text x="186" y="162.1">13</text>
<text x="186" y="167.1">12</text>
<text x="191" y="163.3">-</text>
<text x="202.2" y="164.6">14</text>
<text x="330.4" y="165.9">330pf</text>
<text x="346.3" y="166.1">N$54114</text>
<text x="370.3" y="167.1">1</text>
<text x="513" y="166.2">JACK-RCA-SM-WHITE</text>
<text x="23.2" y="172.7">DRD_22</text>
<text x="47.8" y="172.2">3</text>
<text x="51.6" y="168.6">DDR7</text>
<text x="51.6" y="173.6">DDR6</text>
<text x="89.3" y="173.6">_TXD</text>
<text x="98.3" y="172.4">43</text>
<text x="118.4" y="172.7">_TXD</text>
<text x="168.4" y="168.4">VREF</text>
<text x="191" y="168.5">+</text>
<text x="199.6" y="169.5">LF347</text>
<text x="370.3" y="172.2">2</text>
<text x="23.2" y="177.8">DRD_21</text>
<text x="47.8" y="177.3">4</text>
<text x="51.6" y="178.7">DDR5</text>
<text x="341.5" y="177.8">AUDIO</text>
<text x="370.3" y="177.3">3</text>
<text x="381.9" y="179.9">SIP-3P-PK25</text>
<text x="23.2" y="182.9">DRD_20</text>
<text x="47.8" y="182.4">5</text>
<text x="51.6" y="183.8">DDR4</text>
<text x="261.1" y="181.3" transform="rotate(-90 261.1 181.3)">N$50960</text>
<text x="23.2" y="188">DRD_19</text>
<text x="47.8" y="187.5">6</text>
<text x="51.6" y="188.9">DDR3</text>
<text x="88.4" y="188.9">_INT6</text>
<text x="98" y="187.5">21</text>
<text x="118.4" y="188">_INT6</text>
<text x="330.4" y="186.2">330pf</text>
<text x="417.7" y="188.5">1K</text>
<text x="452.1" y="187.7">FBC1206</text>
<text x="465.3" y="190.2">N$54779</text>
<text x="505" y="190">1</text>
<text x="508.8" y="191.4">SIG</text>
<text x="23.2" y="193">DRD_18</text>
<text x="47.8" y="192.5">7</text>
<text x="47.8" y="197.6">9</text>
<text x="51.6" y="194">DDR2</text>
<text x="98" y="197.6">20</text>
<text x="242.6" y="192.8">RAWLEFT</text>
<text x="330.1" y="197.9">AUDIO</text>
<text x="358.6" y="193" transform="rotate(-90 358.6 193)">N$54106</text>
<text x="413.9" y="197.9">AUDIO</text>
<text x="505" y="195.1">2</text>
<text x="508.8" y="196.5">SHIELD</text>
<text x="23.2" y="203.2">DRD_16</text>
<text x="23.2" y="198.1">DRD_17</text>
<text x="46.3" y="202.7">10</text>
<text x="51.6" y="199">DDR1</text>
<text x="88.4" y="199">_INT3</text>
<text x="118.4" y="198.1">_INT3</text>
<text x="186.7" y="202">1.2K</text>
<text x="242.8" y="203.2">AUDIN</text>
<text x="505" y="200.2">3</text>
<text x="508.8" y="201.6">SHORT_BAR</text>
<text x="51.6" y="204.1">DDR0</text>
<text x="88.4" y="209.2">_INT2</text>
<text x="98" y="207.8">19</text>
<text x="118.4" y="208.3">_INT2</text>
<text x="267.5" y="207.8">N$54111</text>
<text x="350.2" y="205">10K</text>
<text x="428.4" y="207.8">1K</text>
<text x="488.4" y="206.2" transform="rotate(-90 488.4 206.2)">N$54461</text>
<text x="46.3" y="212.9">47</text>
<text x="51.6" y="214.3">NC</text>
<text x="242.6" y="215.6">RAWRIGHT</text>
<text x="268.7" y="215.2">6800pf</text>
<text x="370.6" y="212.9">4.7K</text>
<text x="466.3" y="213.6">100pf</text>
<text x="481.6" y="213.6">100pf</text>
<text x="510.2" y="210.1">JACK-RCA-SM-RED</text>
<text x="281.7" y="220">10K</text>
<text x="24.9" y="223.5">RGA_8</text>
<text x="46.3" y="223">22</text>
<text x="51.6" y="224.4">RGA8</text>
<text x="90" y="224.4">LEFT</text>
<text x="98" y="223">34</text>
<text x="170.4" y="227.7">0.047uf</text>
<text x="264.2" y="226.1">N$1525</text>
<text x="289.9" y="223.3">N$1555</text>
<text x="301.8" y="223">5</text>
<text x="305.3" y="224.3">+</text>
<text x="316.5" y="225.6">7</text>
<text x="320.5" y="225.8">N$54111</text>
<text x="339.6" y="222.1">10K</text>
<text x="358.9" y="226" transform="rotate(-90 358.9 226)">N$54087</text>
<text x="365.3" y="225.6">6</text>
<text x="368.8" y="226.8">-</text>
<text x="408.9" y="227.4">22uf</text>
<text x="477.5" y="222.2">GND</text>
<text x="492.8" y="222.2">GND</text>
<text x="24.9" y="233.7">RGA_6</text>
<text x="24.9" y="228.6">RGA_7</text>
<text x="46.3" y="228.1">23</text>
<text x="46.3" y="233.2">24</text>
<text x="51.6" y="229.5">RGA7</text>
<text x="149.8" y="228.9">750R</text>
<text x="180.1" y="228.1" transform="rotate(-90 180.1 228.1)">N$1533</text>
<text x="251" y="232.2">10K</text>
<text x="301.8" y="228.1">6</text>
<text x="305.3" y="229.4">-</text>
<text x="310.1" y="231">LF347</text>
<text x="365.3" y="230.6">5</text>
<text x="368.8" y="232">+</text>
<text x="377.1" y="233">LM833</text>
<text x="380" y="228.1">7 N$55100</text>
<text x="435.1" y="228.5" transform="rotate(-90 435.1 228.5)">N$55099</text>
<text x="24.9" y="238.8">RGA_5</text>
<text x="46.3" y="238.3">25</text>
<text x="51.6" y="234.6">RGA6</text>
<text x="51.6" y="239.7">RGA5</text>
<text x="87.9" y="239.7">RIGHT</text>
<text x="98" y="238.3">33</text>
<text x="187.5" y="238.3">9</text>
<text x="191" y="239.8">-</text>
<text x="198.3" y="237.5">LF347</text>
<text x="358.6" y="238.8" transform="rotate(-90 358.6 238.8)">N$54104</text>
<text x="24.9" y="243.8">RGA_4</text>
<text x="46.3" y="243.3">26</text>
<text x="51.6" y="244.8">RGA4</text>
<text x="168.4" y="244.6">VREF</text>
<text x="186" y="243.3">10</text>
<text x="191" y="244.9">+</text>
<text x="202.2" y="240.8">8</text>
<text x="233.2" y="240.8" transform="rotate(-90 233.2 240.8)">1</text>
<text x="246.2" y="240.8" transform="rotate(-90 246.2 240.8)">2</text>
<text x="250.2" y="240.1">N$1555</text>
<text x="294.6" y="245.7">3900pf</text>
<text x="24.9" y="248.9">RGA_3</text>
<text x="46.3" y="248.4">27</text>
<text x="51.6" y="249.8">RGA3</text>
<text x="89.9" y="249.8">INT2</text>
<text x="98" y="248.4">16</text>
<text x="241.3" y="250.9" transform="rotate(-90 241.3 250.9)">3</text>
<text x="294.6" y="251.2">AUDIO</text>
<text x="351.8" y="251">2.4K</text>
<text x="24.9" y="254">RGA_2</text>
<text x="46.3" y="253.5">28</text>
<text x="51.6" y="254.9">RGA2</text>
<text x="89.9" y="254.9">INT3</text>
<text x="98" y="253.5">17</text>
<text x="471.2" y="253.7">FLTRIGHT</text>
<text x="24.9" y="259.1">RGA_1</text>
<text x="46.3" y="258.6">29</text>
<text x="51.6" y="260">RGA1</text>
<text x="89.9" y="260">INT6</text>
<text x="98" y="258.6">18</text>
<text x="238.5" y="262.6" transform="rotate(-90 238.5 262.6)">N$1509</text>
<text x="307.2" y="259.1">+AV</text>
<text x="363.1" y="259.1">AUDIO</text>
<text x="22.9" y="269.2">_CIPL_2</text>
<text x="46" y="268.9">15</text>
<text x="22.9" y="274.3">_CIPL_1</text>
<text x="46" y="274">14</text>
<text x="51.6" y="275.2">IPL1</text>
<text x="51.6" y="270.2">IPL2</text>
<text x="91.1" y="275.2">P0X</text>
<text x="98" y="273.8">35</text>
<text x="184.4" y="274.3">POT_0X</text>
<text x="22.9" y="279.4">_CIPL_0</text>
<text x="46" y="279">13</text>
<text x="51.6" y="280.3">IPL0</text>
<text x="227.8" y="280.9">470K</text>
<text x="315" y="281.2">2.7K</text>
<text x="407.9" y="279.4">+AUD</text>
<text x="91.1" y="285.4">P0Y</text>
<text x="98" y="284">36</text>
<text x="184.4" y="284.5">POT_0Y</text>
<text x="287.5" y="286.5">2</text>
<text x="290.1" y="286.4">E</text>
<text x="24.7" y="289.6">DMAL</text>
<text x="46.3" y="289.1">12</text>
<text x="51.6" y="290.5">DMAL</text>
<text x="274.1" y="288.3">2N3906</text>
<text x="297.7" y="291.6">1</text>
<text x="344.4" y="292.1">_CUTOFF</text>
<text x="28.3" y="299.7">C1</text>
<text x="46.3" y="299.2">31</text>
<text x="91.1" y="295.6">P1Y</text>
<text x="98" y="294.1">39</text>
<text x="184.4" y="294.6">POT_1Y</text>
<text x="287.5" y="299.5">3</text>
<text x="290.1" y="299.6">C</text>
<text x="297.6" y="294.3">B</text>
<text x="304.4" y="295.1">N$50959</text>
<text x="51.6" y="300.6">CCK</text>
<text x="91.1" y="305.7">P1X</text>
<text x="98" y="304.3">38</text>
<text x="184.4" y="304.8">POT_1X</text>
<text x="237" y="305.6" transform="rotate(-90 237 305.6)">N$50960</text>
<text x="323.1" y="300.8">10K</text>
<text x="403" y="301.8">1K</text>
<text x="28.3" y="309.9">C3</text>
<text x="46.3" y="309.4">32</text>
<text x="51.6" y="310.8">CCKQ</text>
<text x="489.2" y="310.9">VREF</text>
<text x="229.8" y="316.3">10K</text>
<text x="251" y="316.7">0.01uf</text>
<text x="22.3" y="320">_IORST</text>
<text x="46" y="319.7">11</text>
<text x="51.6" y="321">_RESET</text>
<text x="87.2" y="321">A_GND</text>
<text x="98" y="319.5">37</text>
<text x="264.1" y="322.3">AUDIO</text>
<text x="114.6" y="324.2">0.047uf</text>
<text x="129.8" y="324.2">0.047uf</text>
<text x="145" y="324.2">0.047uf</text>
<text x="160.3" y="324.2">0.047uf</text>
<text x="403" y="324.6">1K</text>
<text x="438.1" y="324.9">0.22uf</text>
<text x="455.9" y="326.5">4.7uf</text>
<text x="77.5" y="330.5">8364R7-PAULA</text>
<text x="236.6" y="335.5">-AV</text>
<text x="172.6" y="345.2">AUDIO</text>
<text x="407.8" y="349">AUDIO</text>
<text x="218.2" y="373.9">+12V</text>
<text x="258.2" y="372.2">1R</text>
<text x="408.1" y="376">+AV</text>
<text x="326.4" y="383.7">+15V</text>
<text x="332" y="381.8">4</text>
<text x="359.1" y="383.4">+15V</text>
<text x="359.9" y="379.7">8</text>
<text x="271.3" y="384.6">0.22uf</text>
<text x="295.6" y="385.1">47uf</text>
<text x="384.8" y="384.4">0.1uf</text>
<text x="216.4" y="392.7">FBC1812</text>
<text x="238.7" y="391.2">AUDIO</text>
<text x="271.3" y="394.8">0.22uf</text>
<text x="295.6" y="395.3">47uf</text>
<text x="327" y="393.1">-15V</text>
<text x="333.5" y="395">11</text>
<text x="341.6" y="391.4">LF347</text>
<text x="360.3" y="392.8">-15V</text>
<text x="396.2" y="393.4">AUDIO</text>
<text x="258.3" y="400.4">1R</text>
<text x="356.6" y="400.6">-AV</text>
<text x="361.4" y="396.6">4</text>
<text x="366.4" y="397.3">LM833</text>
<text x="218.1" y="402.6">-12V</text>
<text x="406" y="404.2">-AV</text>
<text x="384.8" y="412.3">0.1uf</text>
<text x="396.2" y="421.4">AUDIO</text>
</g>
</svg>
